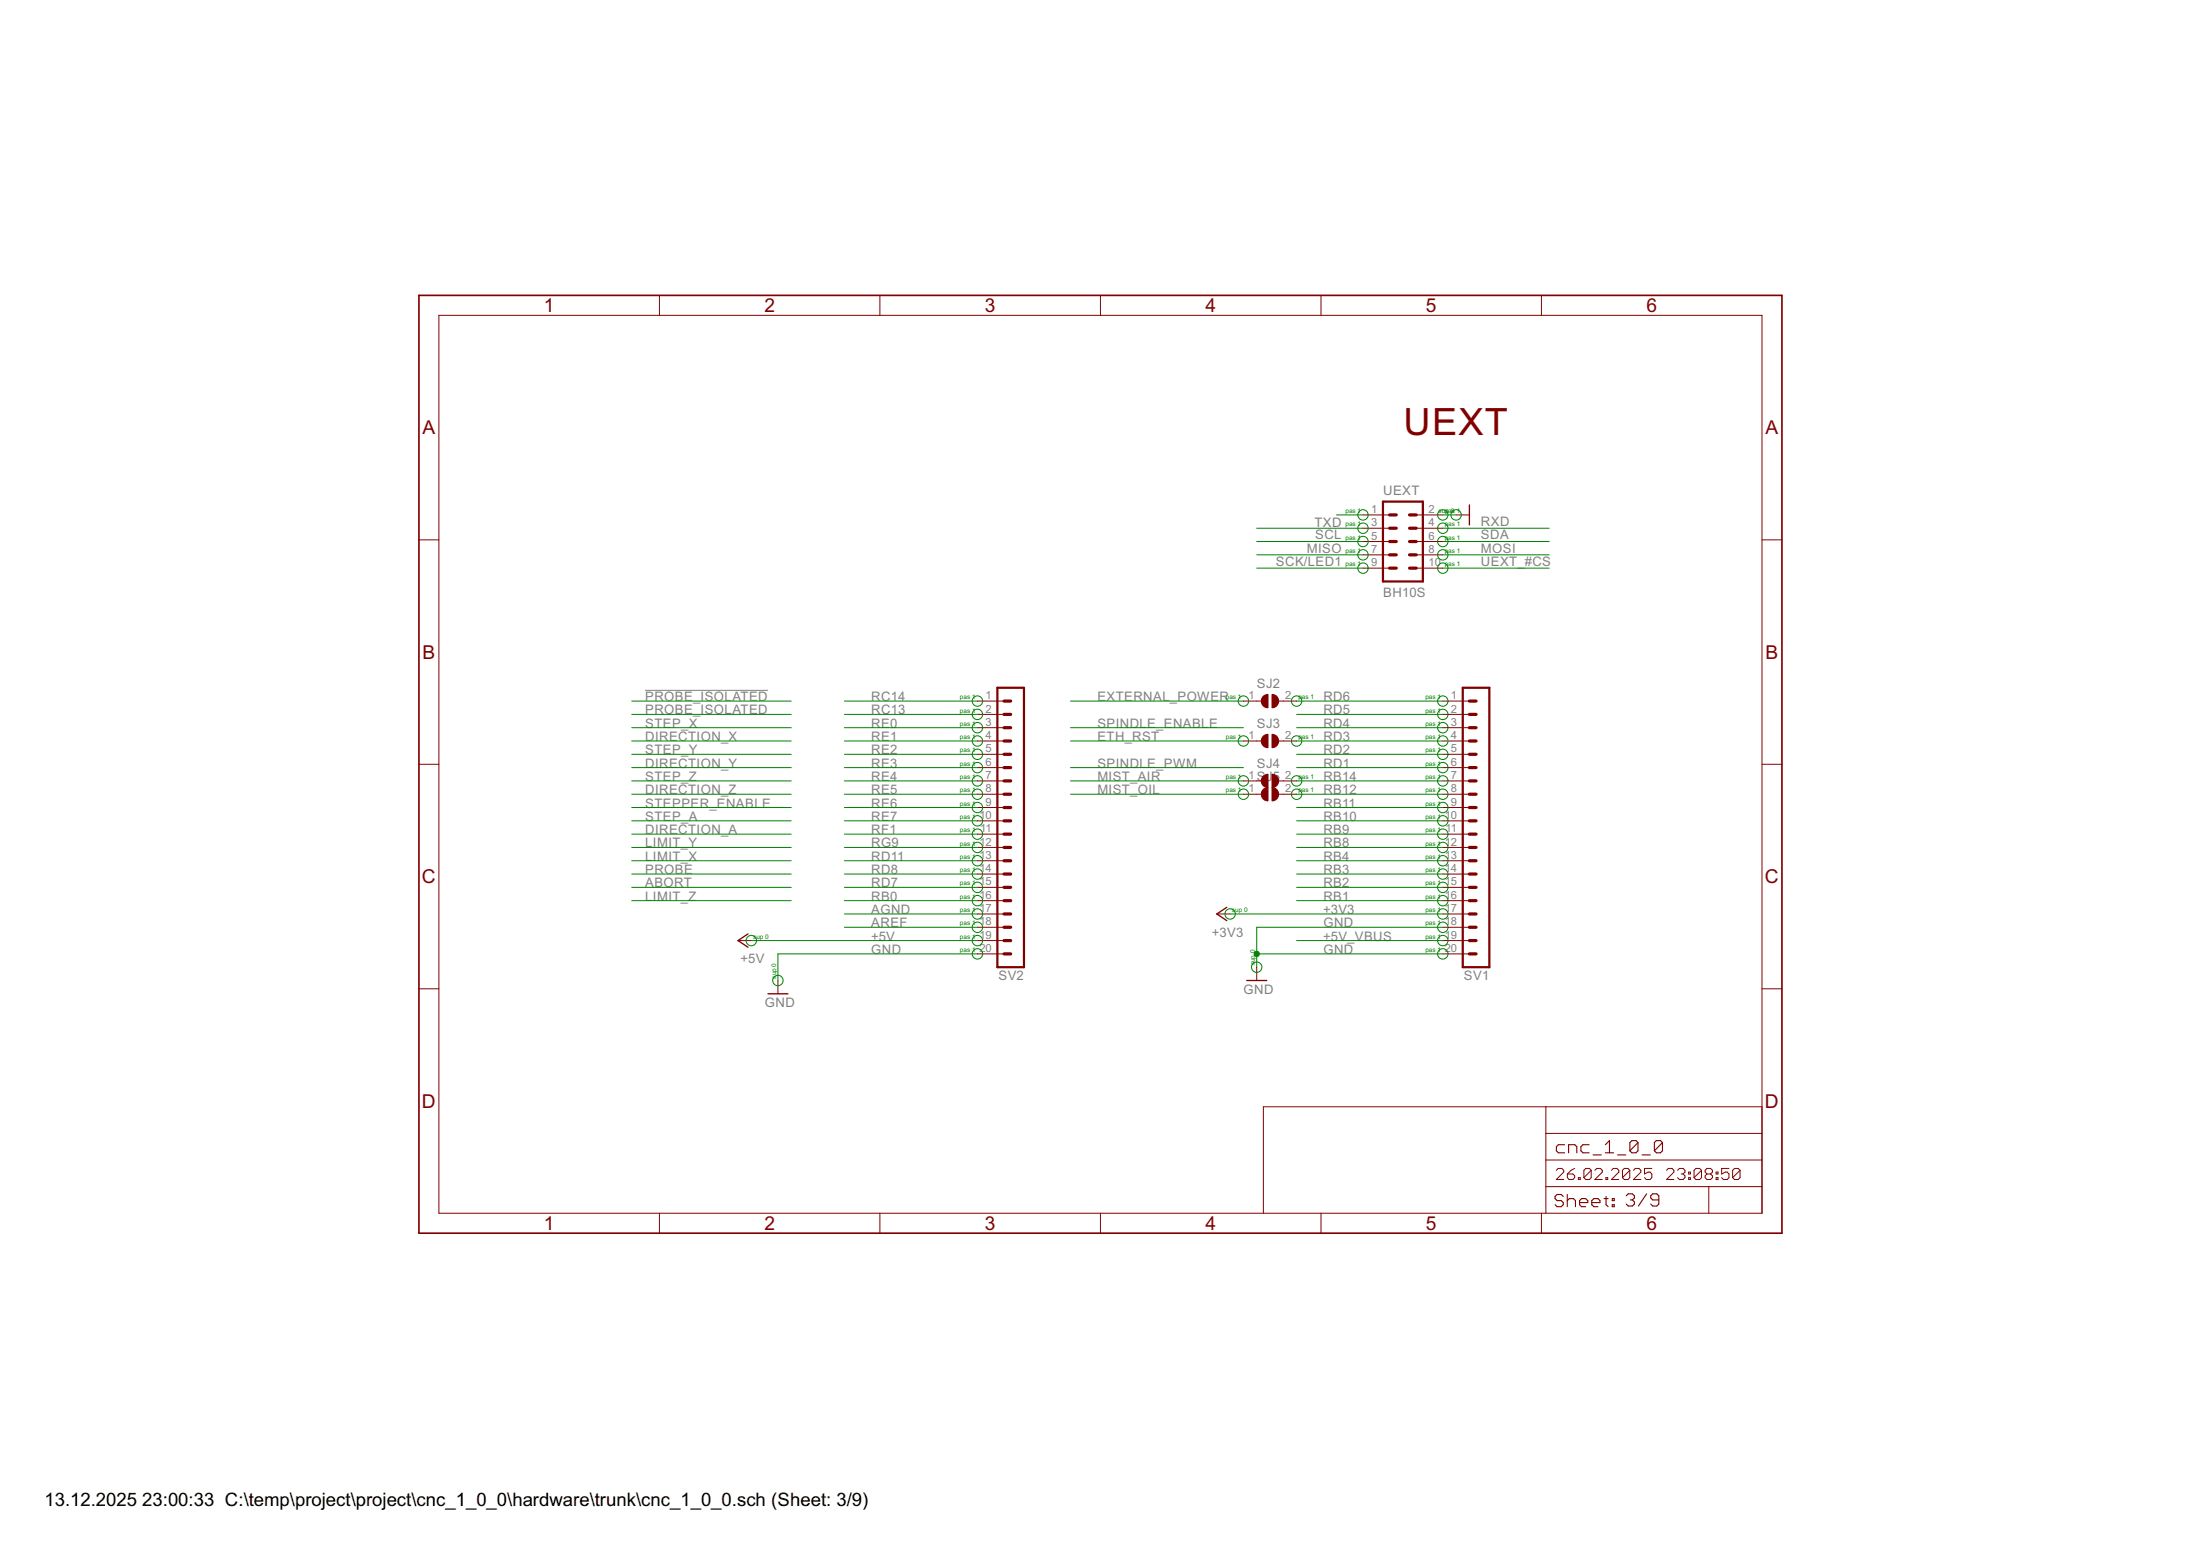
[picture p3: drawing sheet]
<svg xmlns="http://www.w3.org/2000/svg" width="420mm" height="297mm" viewBox="0 0 420 297" stroke-linecap="round" stroke-linejoin="round" font-family="sans-serif">
<path d="M123.2 131.8h23.5" fill="none" stroke="#808080" stroke-width=".19"/>
<g fill="none" stroke="#800000" stroke-width=".19">
<path d="M125.9 56.4v3.8M168 56.4v3.8M210.2 56.4v3.8M252.3 56.4v3.8M294.4 56.4v3.8M83.8 60.2h252.7v171.4h-252.7zM260.3 98.3h5.1M270.5 98.3h5M278.1 98.3h2.5M80 103.1h3.8M260.3 100.8h5.1M260.3 103.4h5.1"/>
<path d="M260.3 105.9h5.1M260.3 108.5h5.1M270.5 100.8h5M270.5 103.4h5M270.5 105.9h5M270.5 108.5h5M336.5 103.1h3.8M186.7 133.8h5M186.7 136.4h5M186.7 138.9h5M237.5 133.8h3.4M244.2 133.8h3.4"/>
<path d="M275.5 133.8h5.1M275.5 136.4h5.1M275.5 138.9h5.1M80 145.9h3.8M186.7 141.5h5M186.7 144h5M186.7 146.5h5M186.7 149.1h5M186.7 151.6h5M186.7 154.2h5M186.7 156.7h5M186.7 159.2h5"/>
<path d="M237.5 141.5h3.4M237.5 149.1h3.4M237.5 151.6h3.4M244.2 141.5h3.4M244.2 149.1h3.4M244.2 151.6h3.4M275.5 141.5h5.1M275.5 144h5.1M275.5 146.5h5.1M275.5 149.1h5.1M275.5 151.6h5.1M275.5 154.2h5.1"/>
<path d="M275.5 156.7h5.1M275.5 159.2h5.1M336.5 145.9h3.8M140.9 179.6h2.6M186.7 161.8h5M186.7 164.3h5M186.7 166.9h5M186.7 169.4h5M186.7 171.9h5M186.7 174.5h5M186.7 177h5M186.7 179.6h5"/>
<path d="M232.4 174.5h2.5M275.5 161.8h5.1M275.5 164.3h5.1M275.5 166.9h5.1M275.5 169.4h5.1M275.5 171.9h5.1M275.5 174.5h5.1M275.5 177h5.1M275.5 179.6h5.1M80 188.8h3.8M148.6 187.2v2.5M186.7 182.1h5"/>
<path d="M240 184.6v2.6M275.5 182.1h5.1M336.5 188.8h3.8M295.2 211.3v20.3M295.2 216.4h41.3M336.5 211.3h-95.2v20.3M125.9 231.6v3.8M168 231.6v3.8M210.2 231.6v3.8M252.3 231.6v3.8M294.4 231.6v3.8M295.2 226.5h41.3"/>
<path d="M295.2 221.4h41.3M297.2 223.4l.4-.3h.7l.3 .3v.4l-1.4 1.4h1.4M299.3 224.1h1.1l.3 .4v.3l-.3 .4h-.7l-.4-.4zM300.7 223.1l-.7 .3-.7 .7M301.4 224.8h.4v.4h-.4zM303.9 223.4v1.4l-.3 .4h-.7l-.4-.4M303.9 223.4l-.3-.3h-.7l-.4 .3v1.4M303.9 223.4l-1.4 1.4M304.6 223.4l.3-.3h.7l.4 .3v.4l-1.4 1.4h1.4M306.7 224.8h.3v.4h-.3zM307.8 223.4l.3-.3h.7l.4 .3v.4l-1.4 1.4h1.4M311.3 223.4v1.4l-.4 .4h-.7l-.3-.4"/>
<path d="M311.3 223.4l-.4-.3h-.7l-.3 .3v1.4M311.3 223.4l-1.4 1.4M312 223.4l.3-.3h.7l.4 .3v.4l-1.4 1.4h1.4M315.5 223.1h-1.4v1l.7-.3h.3l.4 .3v.7l-.4 .4h-.7l-.3-.4M318.3 223.4l.3-.3h.7l.4 .3v.4l-1.4 1.4h1.4M320.4 223.4l.3-.3h.7l.4 .3v.4l-.4 .3M321.1 224.1h.3M321.4 224.1l.4 .4v.3l-.4 .4h-.7l-.3-.4M322.5 224.8h.3v.4h-.3zM322.5 223.8h.3v.3h-.3zM325 223.4v1.4l-.4 .4h-.7l-.4-.4M325 223.4l-.4-.3h-.7l-.4 .3v1.4"/>
<path d="M325 223.4l-1.5 1.4M326 224.1l-.4 .4v.3l.4 .4h.7l.3-.4v-.3l-.3-.4M326 224.1l-.4-.3v-.4l.4-.3h.7l.3 .3v.4l-.3 .3M326 224.1h.7M326.3 226.5v5.1M327.7 224.8h.4v.4h-.4zM327.7 223.8h.4v.3h-.4zM330.2 223.1h-1.4v1l.7-.3h.4l.3 .3v.7l-.3 .4h-.8l-.3-.4M332.3 223.4v1.4l-.3 .4h-.7l-.4-.4M332.3 223.4l-.3-.3h-.7l-.4 .3v1.4M332.3 223.4l-1.4 1.4"/>
</g>
<g fill="none" stroke="#800000" stroke-width=".21">
<path d="M298.8 218.5h-1.2l-.4 .4v.8l.4 .4h1.2M303.5 218.5h-1.2l-.4 .4v.8l.4 .4h1.2M306.6 218.5l.8-.8v2.4M312.8 218.1v1.6l-.4 .4h-.7l-.4-.4M312.8 218.1l-.4-.4h-.7l-.4 .4v1.6M312.8 218.1l-1.5 1.6M317.5 218.1v1.6l-.4 .4h-.8l-.3-.4M317.5 218.1l-.4-.4h-.8l-.3 .4v1.6M317.5 218.1l-1.5 1.6M298.6 228.4l-.4-.4h-.8l-.4 .4v.4l.4 .4h.8l.4 .4v.4l-.4 .4h-.8l-.4-.4M299.3 228v2.4M299.3 229.2l.4-.4h.8l.4 .4v1.2"/>
<path d="M299.6 220.1v-1.6h1.2l.3 .4v1.2M301.7 229.6h1.5v-.4l-.4-.4h-.8l-.3 .4v.8l.3 .4h.8M304 229.6h1.6v-.4l-.4-.4h-.8l-.4 .4v.8l.4 .4h.8M304.2 220.5h1.6M306.3 228.8h.8M306.6 220.1h1.6M306.7 228.4v1.6l.4 .4M307.9 228.8h.4v.4h-.4zM307.9 230h.4v.4h-.4zM308.9 220.5h1.6M310.6 228.3l.4-.4h.7l.4 .4v.4l-.4 .4M311.4 229.1h.3"/>
<path d="M311.7 229.1l.4 .3v.4l-.4 .4h-.7l-.4-.4M313.6 220.5h1.6M314.5 227.9l-1.6 2.3M316.8 229.1h-1.2l-.3-.4v-.4l.3-.4h.8l.4 .4v1.5l-.4 .4h-.8l-.3-.4"/>
</g>
<path d="M80 56.4h260.3v179h-260.3z" fill="none" stroke="#800000" stroke-width=".32"/>
<path d="M264.1 95.8h7.6v15.2h-7.6zM190.5 131.3h5.1v53.3h-5.1zM279.4 131.3h5v53.3h-5z" fill="none" stroke="#800000" stroke-width=".42"/>
<g fill="none" stroke="#800000" stroke-width=".61">
<path d="M265.4 98.3h1.3M269.2 98.3h1.3M265.4 108.5h1.3M265.4 105.9h1.3M265.4 103.4h1.3M265.4 100.8h1.3M269.2 108.5h1.3M269.2 105.9h1.3M269.2 103.4h1.3M269.2 100.8h1.3M191.7 138.9h1.3M191.7 136.4h1.3"/>
<path d="M191.7 133.8h1.3M280.6 138.9h1.3M280.6 136.4h1.3M280.6 133.8h1.3M191.7 144h1.3M191.7 141.5h1.3M191.7 151.6h1.3M191.7 149.1h1.3M191.7 146.5h1.3M191.7 156.7h1.3M191.7 154.2h1.3M191.7 159.2h1.3"/>
<path d="M280.6 144h1.3M280.6 141.5h1.3M280.6 151.6h1.3M280.6 149.1h1.3M280.6 146.5h1.3M280.6 156.7h1.3M280.6 154.2h1.3M280.6 159.2h1.3M191.7 164.3h1.3M191.7 161.8h1.3M191.7 171.9h1.3M191.7 169.4h1.3"/>
<path d="M191.7 166.9h1.3M191.7 177h1.3M191.7 174.5h1.3M191.7 179.6h1.3M280.6 164.3h1.3M280.6 161.8h1.3M280.6 171.9h1.3M280.6 169.4h1.3M280.6 166.9h1.3M280.6 177h1.3M280.6 174.5h1.3M280.6 179.6h1.3"/>
<path d="M191.7 182.1h1.3M280.6 182.1h1.3"/>
</g>
<path d="M280.6 96.4v3.8M142.9 178.3l-2 1.3 2 1.2M234.3 173.2l-1.9 1.3 1.9 1.2M146.7 189.7h3.8M238.1 187.2h3.8" fill="none" stroke="#800000" stroke-width=".25"/>
<g fill="#800000" stroke="#800000" stroke-width=".19">
<path d="M242.9 132.6a1.27 1.27 0 0 1 1.3 1.2 1.27 1.27 0 0 1-1.3 1.3z" fill-rule="evenodd"/>
<path d="M241.2 133l.5-.3 .5-.1v2.5a1.27 1.27 0 0 1-1.2-.7 1.27 1.27 0 0 1 .2-1.4z" fill-rule="evenodd"/>
<path d="M242.9 140.2a1.27 1.27 0 0 1 1.3 1.3 1.27 1.27 0 0 1-1.3 1.2z" fill-rule="evenodd"/>
<path d="M241.2 140.6l.5-.3 .5-.1v2.5a1.27 1.27 0 0 1-1.2-.7 1.27 1.27 0 0 1 .2-1.4z" fill-rule="evenodd"/>
<path d="M242.9 147.8a1.27 1.27 0 0 1 1.3 1.3 1.27 1.27 0 0 1-1.3 1.2z" fill-rule="evenodd"/>
<path d="M241.2 148.2l.5-.3 .5-.1v2.5a1.27 1.27 0 0 1-1.2-.7 1.27 1.27 0 0 1 .2-1.4z" fill-rule="evenodd"/>
<path d="M242.9 150.3a1.27 1.27 0 0 1 1.3 1.3 1.27 1.27 0 0 1-1.3 1.3z" fill-rule="evenodd"/>
<path d="M241.2 150.8l.5-.4 .5-.1v2.6a1.27 1.27 0 0 1-1.2-.8 1.27 1.27 0 0 1 .2-1.3z" fill-rule="evenodd"/>
</g>
<g fill="none" stroke="#008000" stroke-width=".19">
<path d="M255.2 98.3h5.1M275.5 98.3h2.6M240 108.5h20.3M240 105.9h20.3M240 100.8h20.3M240 103.4h20.3M275.5 108.5h20.4M275.5 105.9h20.4M275.5 100.8h20.4M275.5 103.4h20.4M120.6 138.9h30.5M120.6 133.8h30.5"/>
<path d="M120.6 136.4h30.5M161.3 138.9h25.4M161.3 133.8h25.4M161.3 136.4h25.4M204.4 138.9h33.1M204.4 133.8h33.1M247.6 138.9h27.9M247.6 133.8h27.9M247.6 136.4h27.9M120.6 146.5h30.5M120.6 141.5h30.5M120.6 144h30.5"/>
<path d="M120.6 149.1h30.5M120.6 151.6h30.5M120.6 156.7h30.5M120.6 159.2h30.5M120.6 154.2h30.5M161.3 146.5h25.4M161.3 141.5h25.4M161.3 144h25.4M161.3 149.1h25.4M161.3 151.6h25.4M161.3 156.7h25.4M161.3 159.2h25.4"/>
<path d="M161.3 154.2h25.4M204.4 146.5h33.1M204.4 141.5h33.1M204.4 149.1h33.1M204.4 151.6h33.1M247.6 146.5h27.9M247.6 141.5h27.9M247.6 144h27.9M247.6 149.1h27.9M247.6 151.6h27.9M247.6 156.7h27.9M247.6 159.2h27.9"/>
<path d="M247.6 154.2h27.9M120.6 169.4h30.5M120.6 164.3h30.5M120.6 171.9h30.5M120.6 161.8h30.5M120.6 166.9h30.5M143.5 179.6h43.2M161.3 169.4h25.4M161.3 164.3h25.4M161.3 171.9h25.4M161.3 161.8h25.4M161.3 166.9h25.4"/>
<path d="M161.3 177h25.4M161.3 174.5h25.4M234.9 174.5h40.6M247.6 169.4h27.9M247.6 164.3h27.9M247.6 171.9h27.9M247.6 161.8h27.9M247.6 166.9h27.9M247.6 179.6h27.9M275.5 177h-35.5v7.6M186.7 182.1h-38.1v5.1M240 182.1h35.5"/>
<circle cx="260.3" cy="98.3" r=".99"/>
<circle cx="275.5" cy="98.3" r=".99"/>
<circle cx="278.1" cy="98.3" r=".99"/>
<circle cx="260.3" cy="100.8" r=".99"/>
<circle cx="260.3" cy="103.4" r=".99"/>
<circle cx="260.3" cy="105.9" r=".99"/>
<circle cx="260.3" cy="108.5" r=".99"/>
<circle cx="275.5" cy="100.8" r=".99"/>
<circle cx="275.5" cy="105.9" r=".99"/>
<circle cx="275.5" cy="108.5" r=".99"/>
<circle cx="275.5" cy="103.4" r=".99"/>
<circle cx="186.7" cy="133.8" r=".99"/>
<circle cx="186.7" cy="138.9" r=".99"/>
<circle cx="186.7" cy="136.4" r=".99"/>
<circle cx="237.5" cy="133.8" r=".99"/>
<circle cx="247.6" cy="133.8" r=".99"/>
<circle cx="275.5" cy="136.4" r=".99"/>
<circle cx="275.5" cy="138.9" r=".99"/>
<circle cx="275.5" cy="133.8" r=".99"/>
<circle cx="186.7" cy="146.5" r=".99"/>
<circle cx="186.7" cy="154.2" r=".99"/>
<circle cx="186.7" cy="156.7" r=".99"/>
<circle cx="186.7" cy="159.2" r=".99"/>
<circle cx="186.7" cy="149.1" r=".99"/>
<circle cx="186.7" cy="151.6" r=".99"/>
<circle cx="186.7" cy="141.5" r=".99"/>
<circle cx="186.7" cy="144" r=".99"/>
<circle cx="237.5" cy="151.6" r=".99"/>
<circle cx="237.5" cy="141.5" r=".99"/>
<circle cx="237.5" cy="149.1" r=".99"/>
<circle cx="247.6" cy="149.1" r=".99"/>
<circle cx="247.6" cy="141.5" r=".99"/>
<circle cx="247.6" cy="151.6" r=".99"/>
<circle cx="275.5" cy="156.7" r=".99"/>
<circle cx="275.5" cy="159.2" r=".99"/>
<circle cx="275.5" cy="141.5" r=".99"/>
<circle cx="275.5" cy="151.6" r=".99"/>
<circle cx="275.5" cy="154.2" r=".99"/>
<circle cx="275.5" cy="146.5" r=".99"/>
<circle cx="275.5" cy="149.1" r=".99"/>
<circle cx="275.5" cy="144" r=".99"/>
<circle cx="143.5" cy="179.6" r=".99"/>
<circle cx="186.7" cy="161.8" r=".99"/>
<circle cx="186.7" cy="166.9" r=".99"/>
<circle cx="186.7" cy="169.4" r=".99"/>
<circle cx="186.7" cy="171.9" r=".99"/>
<circle cx="186.7" cy="164.3" r=".99"/>
<circle cx="186.7" cy="174.5" r=".99"/>
<circle cx="186.7" cy="179.6" r=".99"/>
<circle cx="186.7" cy="177" r=".99"/>
<circle cx="234.9" cy="174.5" r=".99"/>
<circle cx="275.5" cy="161.8" r=".99"/>
<circle cx="275.5" cy="169.4" r=".99"/>
<circle cx="275.5" cy="164.3" r=".99"/>
<circle cx="275.5" cy="166.9" r=".99"/>
<circle cx="275.5" cy="171.9" r=".99"/>
<circle cx="275.5" cy="177" r=".99"/>
<circle cx="275.5" cy="179.6" r=".99"/>
<circle cx="275.5" cy="174.5" r=".99"/>
<circle cx="148.6" cy="187.2" r=".99"/>
<circle cx="186.7" cy="182.1" r=".99"/>
<circle cx="240" cy="184.6" r=".99"/>
<circle cx="275.5" cy="182.1" r=".99"/>
</g>
<circle cx="240" cy="182.1" r=".51" fill="#008000" stroke="#008000" stroke-width=".19"/>
<text font-size="8" fill="#800000" x="268.1" y="83.1">UEXT</text>
<g font-size="4.1" fill="#800000">
<text x="103.9" y="59.6">1</text>
<text x="146" y="59.6">2</text>
<text x="188.1" y="59.6">3</text>
<text x="230.2" y="59.6">4</text>
<text x="272.3" y="59.6">5</text>
<text x="314.4" y="59.6">6</text>
<text x="80.7" y="82.9">A</text>
<text x="337.2" y="82.9">A</text>
<text x="80.7" y="125.8">B</text>
<text x="337.2" y="125.8">B</text>
<text x="80.6" y="168.6">C</text>
<text x="337.1" y="168.6">C</text>
<text x="80.6" y="211.5">D</text>
<text x="337.1" y="211.5">D</text>
<text x="103.9" y="234.8">1</text>
<text x="146" y="234.8">2</text>
<text x="188.1" y="234.8">3</text>
<text x="230.2" y="234.8">4</text>
<text x="272.3" y="234.8">5</text>
<text x="314.4" y="234.8">6</text>
</g>
<g font-size="4">
<text x="8.5" y="287.5">13.12.2025</text>
<text x="27.2" y="287.5">23:00:33 C:\temp\project\project\cnc_1_0_0\hardware\trunk\cnc_1_0_0.sch (Sheet: 3/9)</text>
</g>
<g font-size="2.8" fill="#808080">
<text x="264.2" y="94.5">UEXT</text>
<text x="251" y="100.6">TXD</text>
<text x="282.8" y="100.4">RXD</text>
<text x="249.6" y="105.5">MISO</text>
<text x="251.2" y="103">SCL</text>
<text x="282.8" y="105.5">MOSI</text>
<text x="282.8" y="103">SDA</text>
<text x="243.7" y="108.1">SCK/LED1</text>
<text x="282.8" y="108.1">UEXT_#CS</text>
<text x="264.2" y="114">BH10S</text>
<text x="240" y="131.3">SJ2</text>
<text x="123.2" y="136.4">PROBE_ISOLATED</text>
<text x="123.2" y="133.8">PROBE_ISOLATED</text>
<text x="166.4" y="133.8">RC14</text>
<text x="166.4" y="136.4">RC13</text>
<text x="209.6" y="133.8">EXTERNAL_POWER</text>
<text x="252.7" y="133.8">RD6</text>
<text x="252.7" y="136.4">RD5</text>
<text x="123.2" y="138.9">STEP_X</text>
<text x="123.2" y="141.5">DIRECTION_X</text>
<text x="123.2" y="144">STEP_Y</text>
<text x="166.4" y="138.9">RE0</text>
<text x="166.4" y="141.5">RE1</text>
<text x="166.4" y="144">RE2</text>
<text x="209.6" y="138.9">SPINDLE_ENABLE</text>
<text x="209.6" y="141.5">ETH_RST</text>
<text x="240" y="138.9">SJ3</text>
<text x="252.7" y="138.9">RD4</text>
<text x="252.7" y="141.5">RD3</text>
<text x="252.7" y="144">RD2</text>
<text x="123.2" y="146.5">DIRECTION_Y</text>
<text x="123.2" y="149.1">STEP_Z</text>
<text x="166.4" y="146.5">RE3</text>
<text x="166.4" y="149.1">RE4</text>
<text x="209.6" y="146.5">SPINDLE_PWM</text>
<text x="209.6" y="149.1">MIST_AIR</text>
<text x="240" y="146.5">SJ4</text>
<text x="240" y="149.1">SJ5</text>
<text x="252.7" y="146.5">RD1</text>
<text x="252.7" y="149.1">RB14</text>
<text x="123.2" y="151.6">DIRECTION_Z</text>
<text x="123.2" y="154.2">STEPPER_ENABLE</text>
<text x="166.4" y="151.6">RE5</text>
<text x="166.4" y="154.2">RE6</text>
<text x="209.6" y="151.6">MIST_OIL</text>
<text x="252.7" y="151.6">RB12</text>
<text x="252.7" y="154.2">RB11</text>
<text x="123.2" y="156.7">STEP_A</text>
<text x="123.2" y="159.2">DIRECTION_A</text>
<text x="123.2" y="161.8">LIMIT_Y</text>
<text x="166.4" y="156.7">RE7</text>
<text x="166.4" y="159.2">RF1</text>
<text x="166.4" y="161.8">RG9</text>
<text x="252.7" y="156.7">RB10</text>
<text x="252.7" y="159.2">RB9</text>
<text x="252.7" y="161.8">RB8</text>
<text x="123.2" y="164.3">LIMIT_X</text>
<text x="123.2" y="166.9">PROBE</text>
<text x="166.4" y="164.3">RD11</text>
<text x="166.4" y="166.9">RD8</text>
<text x="252.7" y="164.3">RB4</text>
<text x="252.7" y="166.9">RB3</text>
<text x="123.2" y="169.4">ABORT</text>
<text x="123.2" y="171.9">LIMIT_Z</text>
<text x="166.4" y="169.4">RD7</text>
<text x="166.4" y="171.9">RB0</text>
<text x="252.7" y="169.4">RB2</text>
<text x="252.7" y="171.9">RB1</text>
<text x="166.4" y="179.5">+5V</text>
<text x="166.4" y="174.5">AGND</text>
<text x="166.4" y="177">AREF</text>
<text x="231.5" y="178.8">+3V3</text>
<text x="252.7" y="174.5">+3V3</text>
<text x="252.7" y="179.5">+5V_VBUS</text>
<text x="252.7" y="177">GND</text>
<text x="141.4" y="183.9">+5V</text>
<text x="166.4" y="182.1">GND</text>
<text x="252.7" y="182.1">GND</text>
<text x="190.7" y="187.2">SV2</text>
<text x="237.5" y="189.7">GND</text>
<text x="279.6" y="187.2">SV1</text>
<text x="146.1" y="192.2">GND</text>
</g>
<g font-size="2.4" fill="#808080">
<text x="261.9" y="97.9">1</text>
<text x="261.9" y="100.5">3</text>
<text x="272.8" y="97.9">2</text>
<text x="272.8" y="100.5">4</text>
<text x="261.9" y="103">5</text>
<text x="261.9" y="105.6">7</text>
<text x="272.8" y="103">6</text>
<text x="272.8" y="105.6">8</text>
<text x="261.9" y="108.1">9</text>
<text x="272.8" y="108.1">10</text>
<text x="188.2" y="133.5">1</text>
<text x="188.2" y="136">2</text>
<text x="238.5" y="133.5">1</text>
<text x="245.4" y="133.5">2</text>
<text x="277.1" y="133.5">1</text>
<text x="277.1" y="136">2</text>
<text x="188.2" y="138.6">3</text>
<text x="188.2" y="141.1">4</text>
<text x="188.2" y="143.6">5</text>
<text x="238.5" y="141.1">1</text>
<text x="245.4" y="141.1">2</text>
<text x="277.1" y="138.6">3</text>
<text x="277.1" y="141.1">4</text>
<text x="277.1" y="143.6">5</text>
<text x="188.2" y="146.2">6</text>
<text x="188.2" y="148.7">7</text>
<text x="238.5" y="148.7">1</text>
<text x="245.4" y="148.7">2</text>
<text x="277.1" y="146.2">6</text>
<text x="277.1" y="148.7">7</text>
<text x="188.2" y="151.3">8</text>
<text x="188.2" y="153.8">9</text>
<text x="238.5" y="151.3">1</text>
<text x="245.4" y="151.3">2</text>
<text x="277.1" y="151.3">8</text>
<text x="277.1" y="153.8">9</text>
<text x="187" y="156.3">10</text>
<text x="187" y="161.4">12</text>
<text x="187.2" y="158.9">11</text>
<text x="275.9" y="156.3">10</text>
<text x="275.9" y="161.4">12</text>
<text x="276.1" y="158.9">11</text>
<text x="187" y="164">13</text>
<text x="187" y="166.5">14</text>
<text x="275.9" y="164">13</text>
<text x="275.9" y="166.5">14</text>
<text x="187" y="169">15</text>
<text x="187" y="171.6">16</text>
<text x="275.9" y="169">15</text>
<text x="275.9" y="171.6">16</text>
<text x="187" y="174.1">17</text>
<text x="187" y="176.7">18</text>
<text x="187" y="179.2">19</text>
<text x="275.9" y="174.1">17</text>
<text x="275.9" y="176.7">18</text>
<text x="275.9" y="179.2">19</text>
<text x="187" y="181.7">20</text>
<text x="275.9" y="181.7">20</text>
</g>
<g font-size="1.4" fill="#008000">
<text x="257" y="97.9">pas 1</text>
<text x="257" y="100.5">pas 1</text>
<text x="274.8" y="97.9">suppa0s 1</text>
<text x="275.9" y="100.5">pas 1</text>
<text x="257" y="103">pas 1</text>
<text x="257" y="105.6">pas 1</text>
<text x="275.9" y="103">pas 1</text>
<text x="275.9" y="105.6">pas 1</text>
<text x="257" y="108.1">pas 1</text>
<text x="275.9" y="108.1">pas 1</text>
<text x="183.3" y="133.5">pas 1</text>
<text x="183.3" y="136">pas 1</text>
<text x="234.1" y="133.5">pas 1</text>
<text x="248" y="133.5">pas 1</text>
<text x="272.2" y="133.5">pas 1</text>
<text x="272.2" y="136">pas 1</text>
<text x="183.3" y="138.6">pas 1</text>
<text x="183.3" y="141.1">pas 1</text>
<text x="183.3" y="143.6">pas 1</text>
<text x="234.1" y="141.1">pas 1</text>
<text x="248" y="141.1">pas 1</text>
<text x="272.2" y="138.6">pas 1</text>
<text x="272.2" y="141.1">pas 1</text>
<text x="272.2" y="143.6">pas 1</text>
<text x="183.3" y="146.2">pas 1</text>
<text x="183.3" y="148.7">pas 1</text>
<text x="234.1" y="148.7">pas 1</text>
<text x="248" y="148.7">pas 1</text>
<text x="272.2" y="146.2">pas 1</text>
<text x="272.2" y="148.7">pas 1</text>
<text x="183.3" y="151.3">pas 1</text>
<text x="183.3" y="153.8">pas 1</text>
<text x="234.1" y="151.3">pas 1</text>
<text x="248" y="151.3">pas 1</text>
<text x="272.2" y="151.3">pas 1</text>
<text x="272.2" y="153.8">pas 1</text>
<text x="183.3" y="156.3">pas 1</text>
<text x="183.3" y="158.9">pas 1</text>
<text x="183.3" y="161.4">pas 1</text>
<text x="272.2" y="156.3">pas 1</text>
<text x="272.2" y="158.9">pas 1</text>
<text x="272.2" y="161.4">pas 1</text>
<text x="183.3" y="164">pas 1</text>
<text x="183.3" y="166.5">pas 1</text>
<text x="272.2" y="164">pas 1</text>
<text x="272.2" y="166.5">pas 1</text>
<text x="183.3" y="169">pas 1</text>
<text x="183.3" y="171.6">pas 1</text>
<text x="272.2" y="169">pas 1</text>
<text x="272.2" y="171.6">pas 1</text>
<text x="143.9" y="179.2">sup 0</text>
<text x="183.3" y="174.1">pas 1</text>
<text x="183.3" y="176.7">pas 1</text>
<text x="183.3" y="179.2">pas 1</text>
<text x="235.3" y="174.1">sup 0</text>
<text x="272.2" y="174.1">pas 1</text>
<text x="272.2" y="176.7">pas 1</text>
<text x="272.2" y="179.2">pas 1</text>
<text x="183.3" y="181.7">pas 1</text>
<text x="239.6" y="184.3" transform="rotate(-90 239.6 184.3)">sup 0</text>
<text x="272.2" y="181.7">pas 1</text>
<text x="148.2" y="186.8" transform="rotate(-90 148.2 186.8)">sup 0</text>
</g>
</svg>
